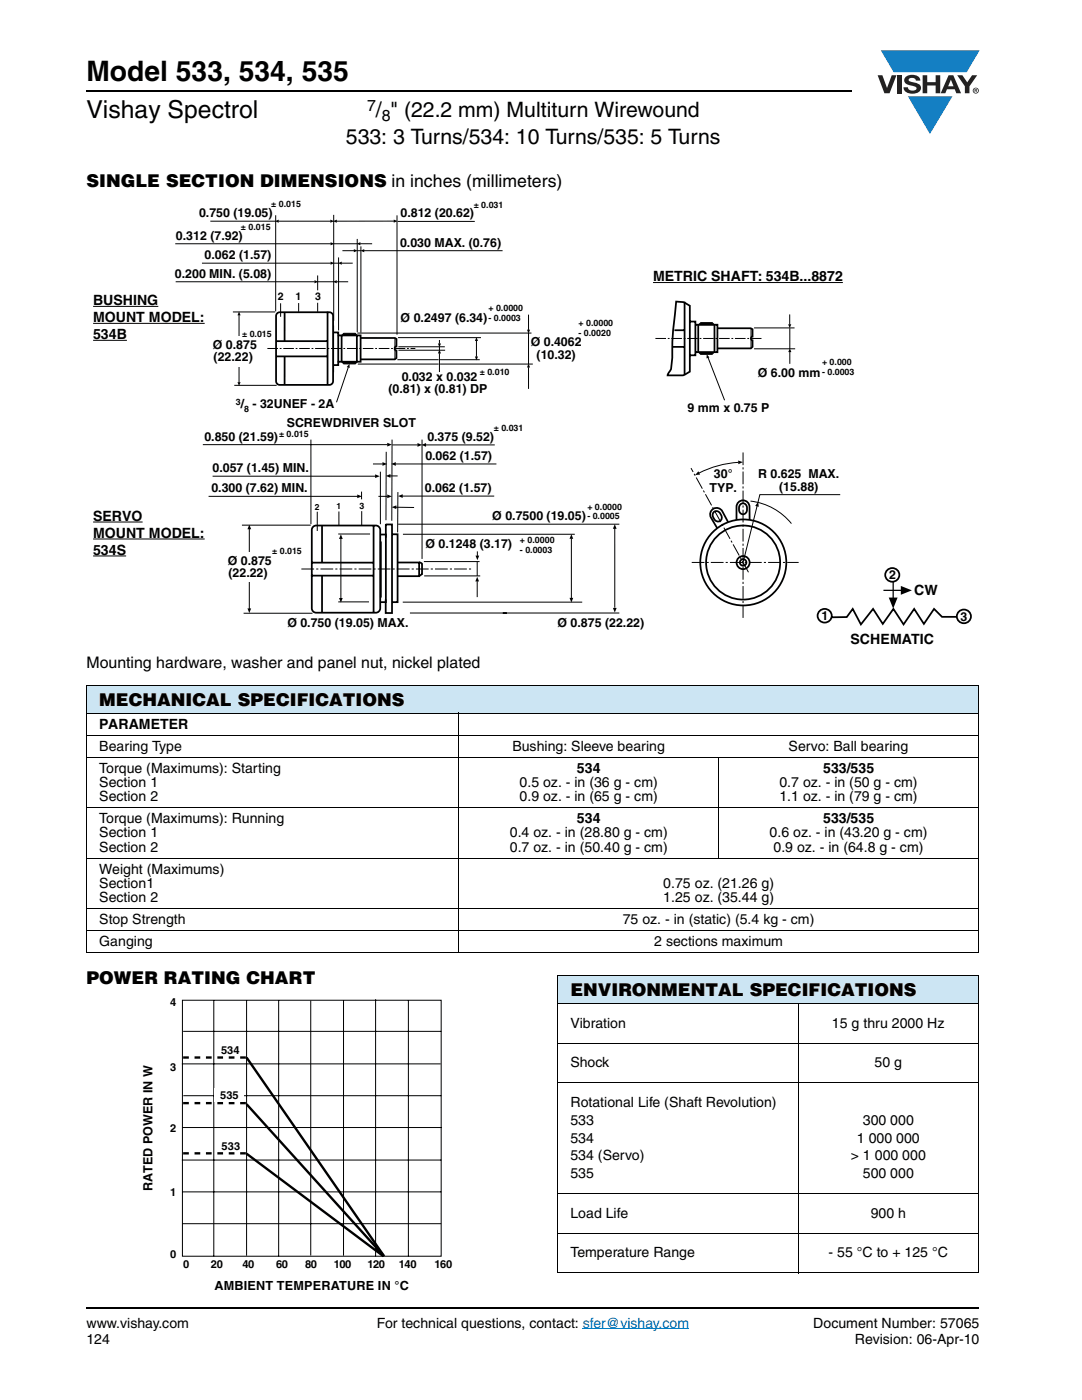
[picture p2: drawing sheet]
<svg xmlns="http://www.w3.org/2000/svg" width="216mm" height="279mm" viewBox="0 0 216 279" stroke-linecap="round" stroke-linejoin="round" font-family="sans-serif">
<path d="M17.3 18.2h152.7M17.3 261.1h178.1" fill="none" stroke="#000" stroke-width=".36"/>
<path d="M116.3 265.2h21.2" fill="none" stroke="#007ec4" stroke-width=".2"/>
<path d="M175.1 10.1h20.4v16.7h-20.4z" fill="#fff"/>
<g fill="#147fc3">
<path d="M175.8 10h19.7l-2.6 4.4h-3.8h-10.8z"/>
<path d="M181.2 19.2h8.8l-4.4 7.6z"/>
</g>
<g fill="#231f20">
<path d="M175.1 15h1l.9 2.5 .9-2.5h1l-1.4 3.6h-1z"/>
<path d="M179 15h.9v3.6h-.9z"/>
<path d="M180.8 15.3a2.1 2.1 0 0 1 2.7 .4l.1 .4h-.8a.79 .79 0 0 0-.7-.6 .79 .79 0 0 0-.8 .5l.2 .2 1 .3a1.08 1.08 0 0 1 1.3 1 1.08 1.08 0 0 1-1.1 1.1 1.73 1.73 0 0 1-2.4-1.2h.9a.96 .96 0 0 0 .8 .7 .96 .96 0 0 0 .9-.5 1.31 1.31 0 0 0-1.2-.6 1.03 1.03 0 0 1-1.1-.5 1.03 1.03 0 0 1 .2-1.2z"/>
<path d="M184.1 15h.9v1.4h1.7v-1.4h.9v3.6h-.9v-1.5h-1.7v1.5h-.9z"/>
<path d="M191 15h1l1 1.4 1-1.4h1l-1.6 2.2v1.4h-.9v-1.4z"/>
<path d="M189.7 15.9l.6 1.3h-1.1zM189.3 15l-1.6 3.6h.9l.4-.8h1.5l.3 .8h1l-1.6-3.6z"/>
<path d="M194.2 18.1a.5 .5 0 0 1 1 0 .5 .5 0 0 1-1 0zM194.1 18.1a.6 .6 0 0 0 1.2 0 .6 .6 0 0 0-1.2 0z"/>
<path d="M194.6 17.9h.2v.1h-.2zM194.5 17.8v.6h.1v-.3l.4 .3-.2-.3 .2-.1-.1-.2z"/>
</g>
<path d="M17.3 136.8h178v5.5h-178z" fill="#cce5f3"/>
<g fill="none" stroke="#000" stroke-width=".2">
<path d="M17.2 136.8h178.1M17.3 136.9v53.1M195.3 136.9v53.1M17.2 142.3h178.1M17.2 146.7h178.1M17.2 151.2h178.1M91.5 142.2v48M143.4 151.1v20.2M17.2 161.2h178.1M17.2 171.3h178.1M17.2 181.3h178.1M17.2 185.7h178.1"/>
<path d="M17.2 190.1h178.1"/>
</g>
<path d="M18.6 39.8h175.3v89.4h-175.3z" fill="#fff"/>
<path d="M176.3 117.8h3.6M178.2 116.1v3.3" fill="none" stroke="#000" stroke-width=".25"/>
<g fill="#000">
<path d="M54.8 44.1l.8-.3v.7z" fill-rule="evenodd"/>
<path d="M62.8 55.9l.7 .3-.7 .3z" fill-rule="evenodd"/>
<path d="M65.9 43.8l.8 .3-.8 .4z" fill-rule="evenodd"/>
<path d="M66 52.2l.7 .3-.7 .3z" fill-rule="evenodd"/>
<path d="M66 48.3l.7 .3-.7 .4z" fill-rule="evenodd"/>
<path d="M66.4 56.2l.8-.3v.6z" fill-rule="evenodd"/>
<path d="M66.4 44.1l.8-.3v.7z" fill-rule="evenodd"/>
<path d="M67.4 52.5l.8-.3v.6z" fill-rule="evenodd"/>
<path d="M70.6 49.7l.8 .3-.8 .3z" fill-rule="evenodd"/>
<path d="M71.1 48.6l.8-.3v.6z" fill-rule="evenodd"/>
<path d="M71.9 50l.8-.3v.6z" fill-rule="evenodd"/>
<path d="M78.6 43.8l.7 .3-.7 .3z" fill-rule="evenodd"/>
<path d="M47.7 62.2l.3 .7h-.6z" fill-rule="evenodd"/>
<path d="M47.4 76.3h.6l-.3 .7z" fill-rule="evenodd"/>
<path d="M69.7 72.6l.1 .9-.6-.3z" fill-rule="evenodd"/>
<path d="M87.7 69.8l.3 .7h-.6z" fill-rule="evenodd"/>
<path d="M87.4 68.6h.6l-.3 .7z" fill-rule="evenodd"/>
<path d="M94.8 71.2h.6l-.3 .7z" fill-rule="evenodd"/>
<path d="M95.1 67.3l.3 .8h-.6z" fill-rule="evenodd"/>
<path d="M105.5 72.6l.3 .7h-.6z" fill-rule="evenodd"/>
<path d="M105.2 65.8h.6l-.3 .8z" fill-rule="evenodd"/>
<path d="M141 70.7l.6 .6-.6 .2z" fill-rule="evenodd"/>
<path d="M157.3 64.7h.6l-.3 .8z" fill-rule="evenodd"/>
<path d="M157.6 69.5l.3 .8h-.6z" fill-rule="evenodd"/>
<path d="M177.3 119.3h1.8l-.9 2.2z" fill-rule="evenodd"/>
<path d="M179.7 116.9l2.3 .9-2.3 .9z" fill-rule="evenodd"/>
</g>
<g fill="none" stroke="#000" stroke-width=".35">
<path d="M55.1 68.1h10.2M55.2 71.1h10.2M55.3 62.5l.5-.2h9.9a.74 .74 0 0 1 .8 .8v13a.74 .74 0 0 1-.8 .7h-9.9a.74 .74 0 0 1-.7-.7v-13zM56.8 62.3v5.7M56.8 71.1v5.7M65.4 62.2v14.5M66.6 66.3h.9v6.6h-.9M67.4 66.9h4.6v5.3h-4.6M68.2 66.9v5.2M71.2 66.9v5.2M71.9 67.5h6.9l.3 .1v1.6a.4 .4 0 0 0-.4 .3 .4 .4 0 0 0 .4 .4v1.6l-.3 .2h-6.8M134.2 69.2h2.4"/>
<path d="M134.6 65.9h2M134.9 60.2a3.5 3.5 0 0 1 2.7 .8v13.2l-1.4 .7h-3l.7-1.4 .2-2.1 .2-4.8zM136.6 60.2v14.6M137.7 64.2h1.1v6.7h-1.1M138.8 64.8h4.4v5.5h-4.4M139.3 64.9v5.4M142.6 64.8v5.6M143.2 65.5h6.6l.4 .2v1.5a.37 .37 0 0 0-.4 .3 .37 .37 0 0 0 .4 .4v1.3l-.4 .3h-6.6M190.9 123.1h-2.9l-1.6-1.6-2 3-2-3-2.1 3.1-2-3.1-2.2 3-1.9-3-2.4 3.1-1.6-3.1-1.2 1.6-3 .1"/>
<circle cx="178" cy="114.7" r="1.39"/>
<circle cx="164.5" cy="122.9" r="1.39"/>
<circle cx="192.3" cy="123" r="1.39"/>
</g>
<g fill="none" stroke="#000" stroke-width=".2">
<path d="M35 48.6h31M35.1 56.2h27.7M40.3 52.5h25.7M42 44.1h13M55 43v19.1M55.6 44.1h10.4M63.4 56.2h3.2M63.4 55v2.9M66.6 42.9v21.1M66.6 52.5h1M66.6 48.6h4.7M67.1 56.2h2.4"/>
<path d="M67.6 51.4v14.5M68.2 52.5h2.2M68.3 50h2.4M71.3 47.7v18.6M71.3 50h.7M71.9 48.6h2.4M72 49.2v17.1M72.6 50h27.7M78.6 44.1h-11.4M79.2 43v23.8M79.4 44.2h15.3M46.5 62.3h8.4"/>
<path d="M46.7 76.9h8.5M47.7 62.9v13.4M56 60.5v2.7M59.6 60.5v1.7M63.4 60.4v1.8M66.6 65v9.3M68.1 67l.5-.5h2.3l.4 .5zM68.2 72.2h3.1l-.4 .4h-2.3zM69.5 73.3l-2.4 7M71.3 66.5h34.8M71.4 72.7h16.1M78.8 67.5v1.8"/>
<path d="M78.8 69.8v1.9M79.3 71.8h8.2M79.4 67.4h16.6M79.5 69.2h9.3M79.5 69.9h9.3M87.7 69.2v.7M87.7 70.5v3.7M87.7 67.9v.7M87.8 71.8h7.9M87.8 72.7h18.5M95.1 68v3.2M105.5 62.8v3.1"/>
<path d="M105.5 73.3v4.3M105.5 66.5v6.2M139.4 64.8l.4-.4h2.3l.4 .4zM139.4 70.3h3.1l-.4 .4h-2.3zM141.3 71.3l3.3 8.6M149.9 65.5v1.8M149.9 67.8v1.7M150.5 65.4h8M150.5 69.6h8.2M157.6 62.8v2M157.6 65.5v4.1M157.6 70.2v2.4"/>
</g>
<path d="M68.1 66.7h3.2M139.4 64.6h3.1" fill="none" stroke="#000" stroke-width=".44"/>
<path d="M68.2 72.4h3.1M139.4 70.5h3.1" fill="none" stroke="#000" stroke-width=".43"/>
<path d="M53.4 69.5h29.5M130.8 67.5h21.4" fill="none" stroke="#000" stroke-width=".2" stroke-dasharray="2.1 .4 .4 .4" stroke-linecap="butt"/>
<path d="M44.9 67.1h6.3v6.2h-6.3z" fill="#fff"/>
<g fill="none" stroke="#000" stroke-width=".35">
<path d="M62 114.9h12.4M62.3 112.3h12.1M62.5 105.1l.6-.2h11.9a.88 .88 0 0 1 .9 .9v15.6a.88 .88 0 0 1-.9 .9h-11.9a.88 .88 0 0 1-.9-.9v-15.6zM64.3 104.9v7.4M64.3 114.9v7.4M74.5 104.8v17.3M75.9 106.7h1.1v13.5h-1.1M76 108.1v11.2M77 104.7h1.2v17.6h-1.2v-2.7M77 104.6v2.7M78.2 106.6h1.1v13.6h-1.1M79.4 112.3h4.2v2.7h-4.2"/>
<path d="M83.6 112.2l.6 .2M84.2 114.6l-.6 .4M84.2 112.4v2.3M142.3 102.3a.91 .91 0 0 1 1-.2 .91 .91 0 0 1 .6 .7 .8 .8 0 0 1-.3 1.2 .8 .8 0 0 1-1.1-.4 1.1 1.1 0 0 1-.2-1.3zM145.3 104.2l-1.2-2.2a1.3 1.3 0 0 0-1.7-.5 1.3 1.3 0 0 0-.5 1.8l1.2 2.1M147.7 100.7a.79 .79 0 0 1 .9-.2 .79 .79 0 0 1 .5 .8 .88 .88 0 0 1-.3 1.1 .88 .88 0 0 1-1.1 0 1.53 1.53 0 0 1 0-1.7zM149.6 103.7v-2.5a1.3 1.3 0 0 0-1.3-1.3 1.3 1.3 0 0 0-1.3 1.3v2.6"/>
<circle cx="148.3" cy="112.3" r="1.31"/>
<circle cx="148.3" cy="112.3" r="7.4"/>
<circle cx="148.3" cy="112.3" r=".65"/>
<circle cx="148.3" cy="112.2" r="8.6"/>
</g>
<g fill="none" stroke="#000" stroke-width=".2">
<path d="M40.5 88.7h36.8M41.6 99.1h29.9M42.4 95h32.8M62 87.7v16.9M72.1 98.1v1.6M74.4 92.6h2M75.5 99.1h1.8M75.9 94.1v10.5M77.1 90.2l-.1 13.6M77.7 95h1.6M78.2 87.7v16.2M78.3 88.8h5.1"/>
<path d="M78.9 92.6h20.2M79.4 98.2l-.1 8.1M80.2 99h18.4M84.2 87.7v23.8M85 88.8h13.7M147.4 92.3a19.9 19.9 0 0 0-7.9 2.1M167.7 98.7h-16.1l-.4 1.6M48.3 104.8h13.7M49.7 105.6v16.1M63.3 102.1v3.9M67.5 106.6h6.3M67.6 102.1v2.7"/>
<path d="M68 107.5v11.9M72.2 102v2.8M78.9 101.2l3.7 .1M79.4 104.6h44.2M80.4 106.6h34.3M84.6 112.1h11.1M84.6 114.9h11.2M95.2 112.1v2.8M95.2 116v3.2M95.3 110v.9M114 107.5v11.9M122.7 105.3v16"/>
<path d="M149.8 100a12.3 12.3 0 0 1 8.1 4.5M151.1 101l-2.8 11.2M48.6 122.4h13.8M67.5 120.1h6.1M80.4 120.2h35.8M81.8 122.3h41.8"/>
</g>
<g fill="#000">
<path d="M71.3 98.7l.9 .4-.9 .3z" fill-rule="evenodd"/>
<path d="M74.9 94.7l.9 .3-.9 .4z" fill-rule="evenodd"/>
<path d="M76.3 92.2l.9 .4-.9 .4z" fill-rule="evenodd"/>
<path d="M77.3 88.4l.9 .3-.9 .4z" fill-rule="evenodd"/>
<path d="M77.3 98.7l.9 .4-.9 .3z" fill-rule="evenodd"/>
<path d="M77 95l.9-.4v.8z" fill-rule="evenodd"/>
<path d="M78.1 92.6l.9-.4v.8z" fill-rule="evenodd"/>
<path d="M79.4 99l1-.4v.8z" fill-rule="evenodd"/>
<path d="M83.3 88.4l.9 .4-.9 .4z" fill-rule="evenodd"/>
<path d="M84.1 88.8l.9-.4v.8z" fill-rule="evenodd"/>
<path d="M139.4 94.1l.3 .6-1 .1z" fill-rule="evenodd"/>
<path d="M147.3 91.9l.9 .3-.9 .4z" fill-rule="evenodd"/>
<path d="M49.7 104.7l.4 .9h-.7z" fill-rule="evenodd"/>
<path d="M67.6 119.3h.8l-.4 1z" fill-rule="evenodd"/>
<path d="M68 106.6l.4 1h-.8z" fill-rule="evenodd"/>
<path d="M78.2 101.2l.9-.3v.7z" fill-rule="evenodd"/>
<path d="M95.2 115.1l.4 .9h-.8z" fill-rule="evenodd"/>
<path d="M94.9 110.9h.7l-.3 .9z" fill-rule="evenodd"/>
<path d="M113.6 119.3h.8l-.4 .9z" fill-rule="evenodd"/>
<path d="M114 106.6l.4 .9h-.8z" fill-rule="evenodd"/>
<path d="M122.7 104.6l.3 .9h-.7z" fill-rule="evenodd"/>
<path d="M151.3 100.2l.1 .9-.7-.1z" fill-rule="evenodd"/>
<path d="M49.4 121.4h.7l-.4 1z" fill-rule="evenodd"/>
<path d="M122.3 121.3h.7l-.3 .9z" fill-rule="evenodd"/>
</g>
<path d="M148.3 90.3v33.3M60.1 113.6h34.1M138 112.2h21.4M149.3 114.2l-11.4-20.8" fill="none" stroke="#000" stroke-width=".2" stroke-dasharray="2.5 .4 .4 .4" stroke-linecap="butt"/>
<path d="M48.1 110.2h3.1v5.8h-3.1z" fill="#fff"/>
<path d="M130.3 56.4h37.9zM18.6 61.1h13zM18.6 64.5h22.2zM18.6 67.9h6.7zM18.6 104.2h9.9zM18.6 107.6h22.2zM18.6 111h6.6z" fill="none" stroke="#000" stroke-width=".2"/>
<path d="M28.3 198.8h61.9v59.3h-61.9z" fill="#fff"/>
<g fill="none" stroke="#000" stroke-width=".2">
<path d="M36.4 199.6h51.6v51.1h-51.6zM42.7 199.6v51.1M49.2 199.6v51M55.6 199.6v51.1M62 199.7v50.9M68.5 199.6v51M74.9 199.4v51.3M81.5 199.6v51.1M36.3 212.3h51.6M36.5 205.8h51.5M36.6 218.7h51.4M36.3 231.5h51.7"/>
<path d="M36.4 225h51.8M36.4 237.9h51.6M36.3 244.2h51.7"/>
</g>
<path d="M36.5 211.1h12.7M36.5 220.2h12.7M36.5 230.2h12.7" fill="none" stroke="#000" stroke-width=".47" stroke-dasharray="1.1 1.1" stroke-linecap="butt"/>
<path d="M49.2 211.1l27.5 39.6M49.2 220.4l27.3 30.2M49.2 230.2l27.3 20.5" fill="none" stroke="#000" stroke-width=".47"/>
<path d="M42.7 217.2h5.9v2.7h-5.9z" fill="#fff"/>
<path d="M111.3 194.7h84v5.5h-84z" fill="#cce5f3"/>
<path d="M111.2 194.7h84.1M111.3 194.8v59.1M195.3 194.8v59.1M111.2 200.2h84.1M111.2 208.2h84.1M111.2 216.1h84.1M159.3 200.1v54M111.2 238.1h84.1M111.2 246.1h84.1M111.2 254h84.1" fill="none" stroke="#000" stroke-width=".2"/>
<text font-size="5.6" x="17.3" y="16.1">Model 533, 534, 535</text>
<text font-size="4.9" x="17.3" y="23.6">Vishay Spectrol</text>
<g font-size="4.2">
<text x="75" y="23.3">/ &quot; (22.2 mm) Multiturn Wirewound</text>
<text x="69" y="28.7">533: 3 Turns/534: 10 Turns/535: 5 Turns</text>
</g>
<g font-size="3.5">
<text x="17.3" y="37.3">SINGLE SECTION DIMENSIONS in inches (millimeters)</text>
<text x="19.8" y="140.9">MECHANICAL SPECIFICATIONS</text>
<text x="17.3" y="196.4">POWER RATING CHART</text>
<text x="113.8" y="198.8">ENVIRONMENTAL SPECIFICATIONS</text>
</g>
<g font-size="3.2">
<text x="73.2" y="22.1">7</text>
<text x="76.2" y="24.1">8</text>
<text x="17.3" y="133.3">Mounting hardware, washer and panel nut, nickel plated</text>
</g>
<g font-size="2.8">
<text x="130.3" y="56.1">METRIC SHAFT: 534B...8872</text>
<text x="18.6" y="60.9">BUSHING</text>
<text x="18.6" y="64.3">MOUNT MODEL:</text>
<text x="18.6" y="67.6">534B</text>
<text x="18.6" y="103.9">SERVO</text>
<text x="18.6" y="107.3">MOUNT MODEL:</text>
<text x="18.6" y="110.7">534S</text>
<text x="182.4" y="118.7">CW</text>
<text x="169.7" y="128.5">SCHEMATIC</text>
<text x="19.8" y="145.4">PARAMETER</text>
<text x="19.8" y="149.9">Bearing Type</text>
<text x="102.2" y="149.9">Bushing: Sleeve bearing</text>
<text x="157.4" y="149.9">Servo: Ball bearing</text>
<text x="19.8" y="154.3">Torque (Maximums): Starting</text>
<text x="115.1" y="154.3">534</text>
<text x="164.2" y="154.3">533/535</text>
<text x="19.8" y="157.1">Section 1</text>
<text x="19.8" y="159.9">Section 2</text>
<text x="103.7" y="157.1">0.5 oz. - in (36 g - cm)</text>
<text x="103.7" y="159.9">0.9 oz. - in (65 g - cm)</text>
<text x="155.5" y="157.1">0.7 oz. - in (50 g - cm)</text>
<text x="155.5" y="159.9">1.1 oz. - in (79 g - cm)</text>
<text x="19.8" y="164.3">Torque (Maximums): Running</text>
<text x="19.8" y="167.1">Section 1</text>
<text x="101.7" y="167.1">0.4 oz. - in (28.80 g - cm)</text>
<text x="115.1" y="164.3">534</text>
<text x="153.6" y="167.1">0.6 oz. - in (43.20 g - cm)</text>
<text x="164.2" y="164.3">533/535</text>
<text x="19.8" y="170">Section 2</text>
<text x="101.7" y="170">0.7 oz. - in (50.40 g - cm)</text>
<text x="154.3" y="170">0.9 oz. - in (64.8 g - cm)</text>
<text x="19.8" y="174.4">Weight (Maximums)</text>
<text x="19.8" y="177.2">Section1</text>
<text x="132.4" y="177.2">0.75 oz. (21.26 g)</text>
<text x="19.8" y="180">Section 2</text>
<text x="19.8" y="184.4">Stop Strength</text>
<text x="124.3" y="184.4">75 oz. - in (static) (5.4 kg - cm)</text>
<text x="132.4" y="180">1.25 oz. (35.44 g)</text>
<text x="19.8" y="188.8">Ganging</text>
<text x="130.6" y="188.8">2 sections maximum</text>
<text x="113.8" y="205.1">Vibration</text>
<text x="166" y="205.1">15 g thru 2000 Hz</text>
<text x="113.8" y="213">Shock</text>
<text x="174.5" y="213">50 g</text>
<text x="113.8" y="221">Rotational Life (Shaft Revolution)</text>
<text x="113.8" y="224.5">533</text>
<text x="172.2" y="224.5">300 000</text>
<text x="113.8" y="228">534</text>
<text x="113.8" y="231.6">534 (Servo)</text>
<text x="169.8" y="231.6">&gt; 1 000 000</text>
<text x="171" y="228">1 000 000</text>
<text x="113.8" y="235.1">535</text>
<text x="172.2" y="235.1">500 000</text>
<text x="113.8" y="243">Load Life</text>
<text x="173.7" y="243">900 h</text>
<text x="113.8" y="251">Temperature Range</text>
<text x="165.3" y="251">- 55 °C to + 125 °C</text>
<text x="17.3" y="268.2">124</text>
<text x="17.3" y="265">www.vishay.com</text>
<text x="75.2" y="265">For technical questions, contact: sfer@vishay.com</text>
<text x="162.3" y="265">Document Number: 57065</text>
<text x="170.6" y="268.2">Revision: 06-Apr-10</text>
</g>
<g font-size="2.5">
<text x="35.1" y="47.8">0.312 (7.92)</text>
<text x="39.7" y="43.4">0.750 (19.05)</text>
<text x="79.9" y="43.3">0.812 (20.62)</text>
<text x="40.8" y="51.7">0.062 (1.57)</text>
<text x="79.8" y="49.2">0.030 MAX. (0.76)</text>
<text x="34.9" y="55.4">0.200 MIN. (5.08)</text>
<text x="79.9" y="64.2">Ø 0.2497 (6.34)</text>
<text x="42.5" y="69.6">Ø 0.875</text>
<text x="105.9" y="69.1">Ø 0.4062</text>
<text x="107.1" y="71.6">(10.32)</text>
<text x="42.6" y="72.1">(22.22)</text>
<text x="80.2" y="76.1">0.032 x 0.032</text>
<text x="151.2" y="75.1">Ø 6.00 mm</text>
<text x="48" y="81.4">/ - 32UNEF - 2A</text>
<text x="77.5" y="78.5">(0.81) x (0.81) DP</text>
<text x="137.2" y="82.2">9 mm x 0.75 P</text>
<text x="40.8" y="87.9">0.850 (21.59)</text>
<text x="57.2" y="85.1">SCREWDRIVER SLOT</text>
<text x="85.3" y="88">0.375 (9.52)</text>
<text x="42.4" y="94.2">0.057 (1.45) MIN.</text>
<text x="84.9" y="91.9">0.062 (1.57)</text>
<text x="142.5" y="95.3">30°</text>
<text x="151.3" y="95.4">R 0.625 MAX.</text>
<text x="42.2" y="98.2">0.300 (7.62) MIN.</text>
<text x="84.8" y="98.2">0.062 (1.57)</text>
<text x="141.6" y="98.3">TYP.</text>
<text x="155.5" y="97.9">(15.88)</text>
<text x="98.2" y="103.8">Ø 0.7500 (19.05)</text>
<text x="45.4" y="112.7">Ø 0.</text>
<text x="50.1" y="112.7">8</text>
<text x="51.5" y="112.7">75</text>
<text x="84.9" y="109.4">Ø 0.1248 (3.17)</text>
<text x="45.6" y="115.2">(22.22)</text>
<text x="177.4" y="115.6">2</text>
<text x="57.3" y="125.1">Ø 0.750 (19.05) MAX.</text>
<text x="111.3" y="125.1">Ø 0.875 (22.22)</text>
<text x="163.9" y="123.7">1</text>
<text x="191.6" y="123.9">3</text>
<text x="30.4" y="237.7" transform="rotate(-90 30.4 237.7)">RATED POWER IN W</text>
<text x="42.8" y="257.5">AMBIENT TEMPERATURE IN °C</text>
</g>
<g font-size="2.2">
<text x="34" y="200.7">4</text>
<text x="34" y="213.8">3</text>
<text x="44.1" y="210.4">534</text>
<text x="43.9" y="219.3">535</text>
<text x="34" y="225.9">2</text>
<text x="44.2" y="229.5">533</text>
<text x="34" y="238.7">1</text>
<text x="34" y="251">0</text>
<text x="36.6" y="253.1">0</text>
<text x="42.1" y="253.1">20</text>
<text x="48.4" y="253.1">40</text>
<text x="55.1" y="253.1">60</text>
<text x="60.9" y="253.1">80</text>
<text x="66.6" y="253.1">100</text>
<text x="73.3" y="253.1">120</text>
<text x="79.6" y="253.1">140</text>
<text x="86.7" y="253.1">160</text>
</g>
<g font-size="2.1">
<text x="55.5" y="59.9">2</text>
<text x="58.9" y="59.9">1</text>
<text x="62.9" y="59.9">3</text>
</g>
<g font-size="1.8">
<text x="54.1" y="41.4">± 0.015</text>
<text x="94.5" y="41.5">± 0.031</text>
<text x="48.1" y="45.9">± 0.015</text>
<text x="97.5" y="62.1">+ 0.0000</text>
<text x="97.5" y="64.1">- 0.0003</text>
<text x="115.4" y="65.1">+ 0.0000</text>
<text x="48.3" y="67.3">± 0.015</text>
<text x="115.4" y="67">- 0.0020</text>
<text x="95.7" y="74.8">± 0.010</text>
<text x="164" y="72.9">+ 0.000</text>
<text x="164" y="74.8">- 0.0003</text>
<text x="47.1" y="80.7">3</text>
<text x="48.7" y="82.1">8</text>
<text x="55.7" y="87.1">± 0.015</text>
<text x="98.5" y="86">± 0.031</text>
<text x="71.7" y="101.7">3</text>
<text x="117.2" y="101.7">+ 0.0000</text>
<text x="117.2" y="103.6">- 0.0005</text>
<text x="54.3" y="110.6">± 0.015</text>
<text x="103.7" y="108.4">+ 0.0000</text>
<text x="103.7" y="110.4">- 0.0003</text>
</g>
<g font-size="1.7">
<text x="62.8" y="101.7">2</text>
<text x="67.1" y="101.6">1</text>
</g>
</svg>
